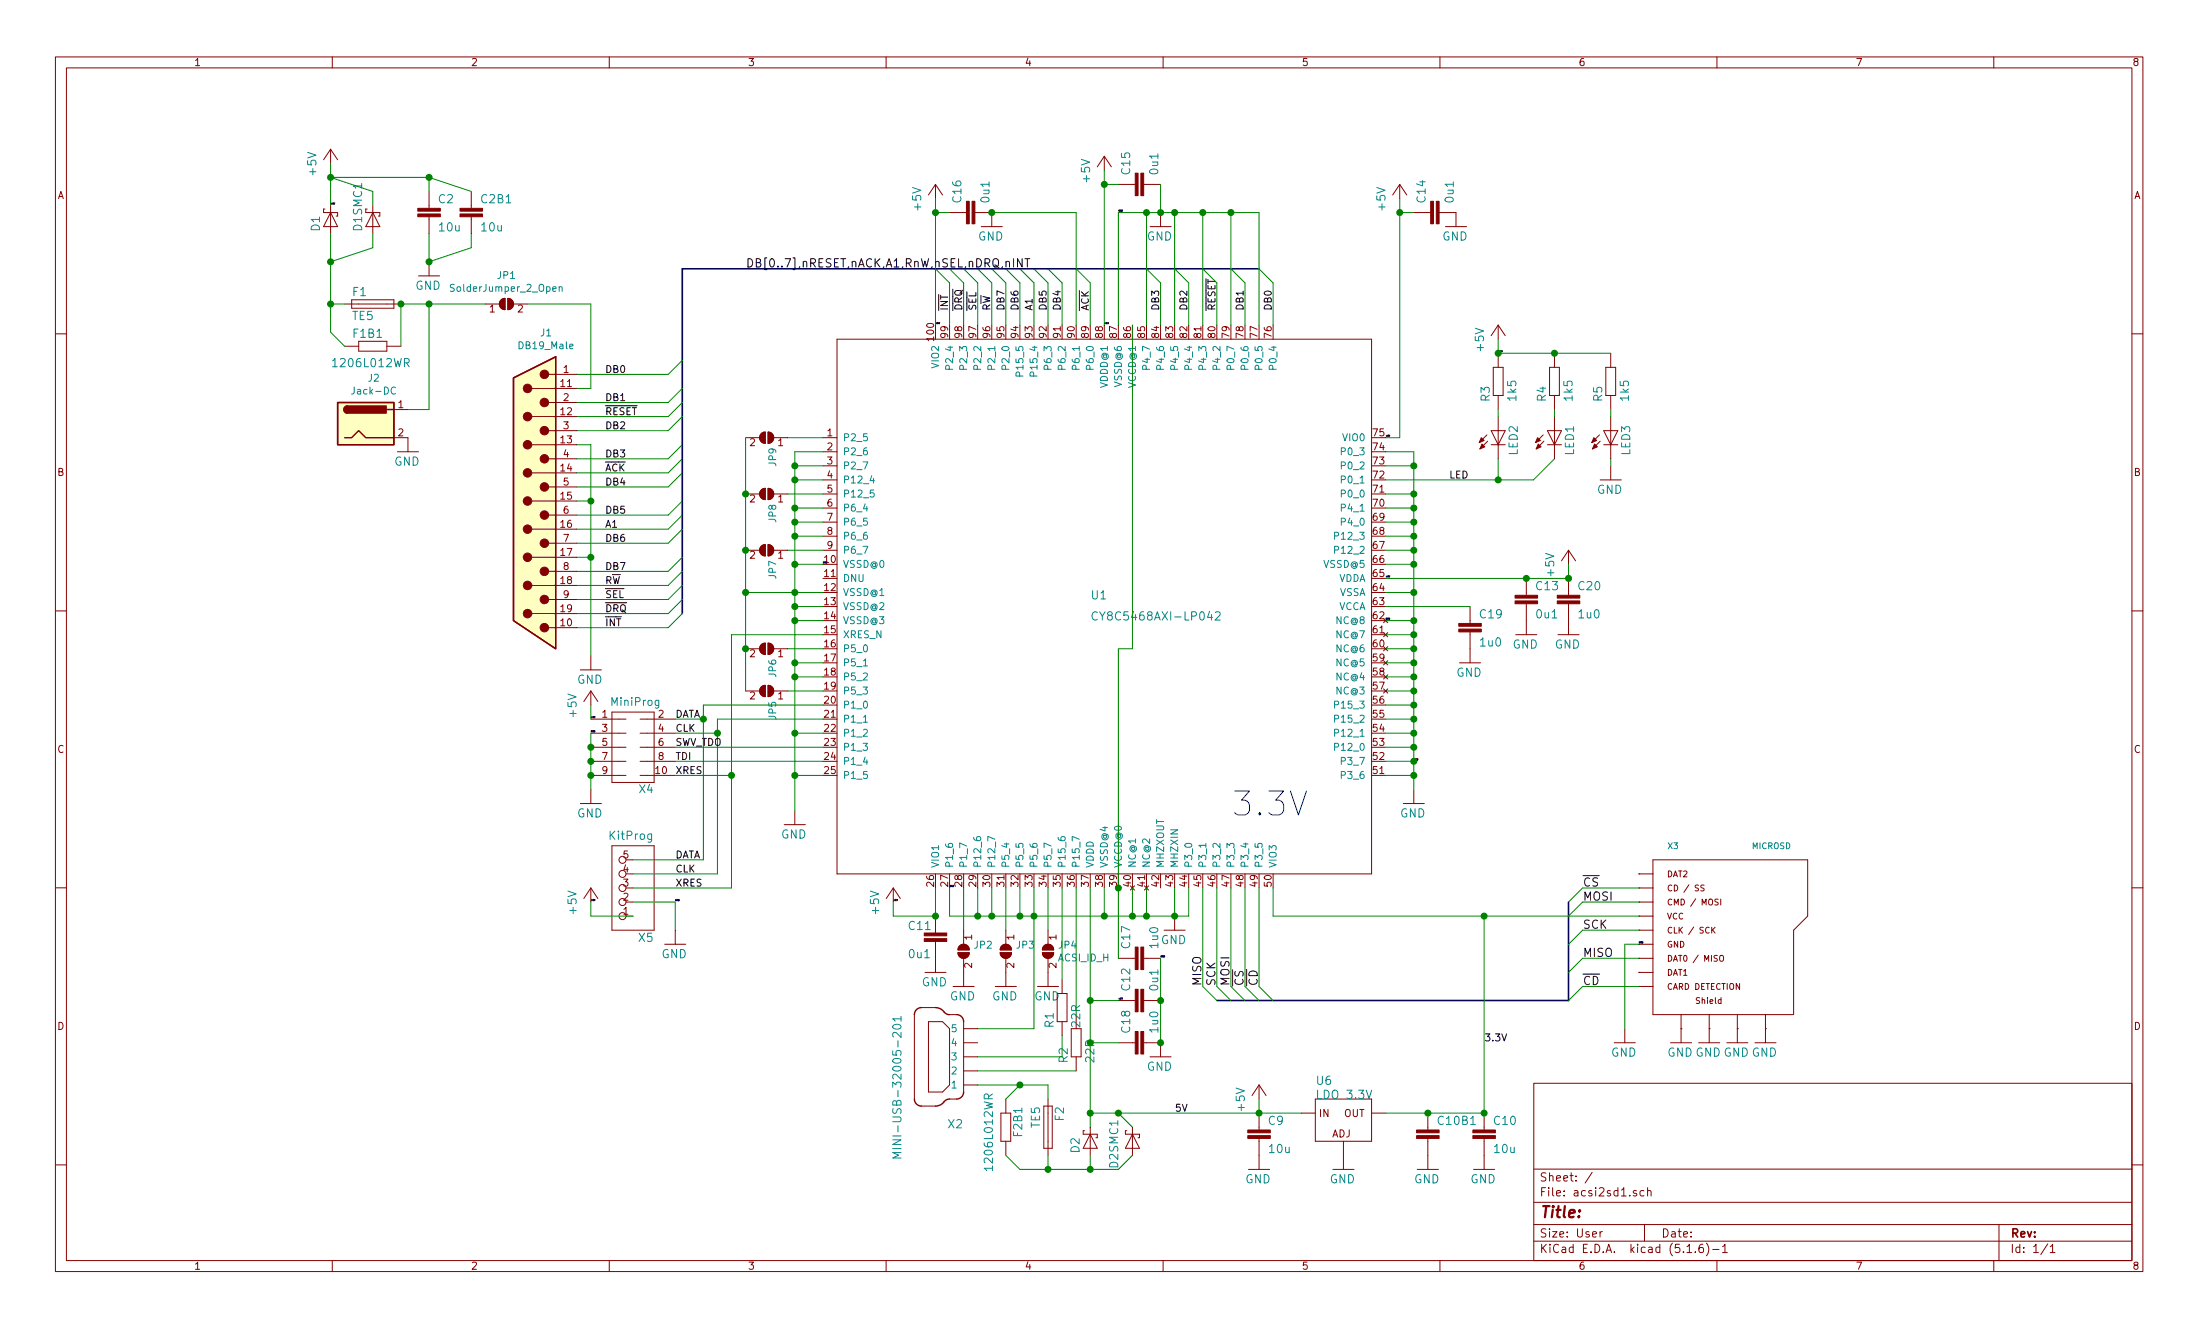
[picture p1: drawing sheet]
<svg xmlns="http://www.w3.org/2000/svg" width="397mm" height="240mm" viewBox="0 0 397 240" stroke-linecap="round" stroke-linejoin="round" font-family="sans-serif">
<g fill="none" stroke="#840000" stroke-width=".18">
<path d="M10 10.3h376.9v219.2h-376.9zM12 12.3h372.9v215.2h-372.9zM60 10.3v2M110 10.3v2M160 10.3v2M210 10.3v2M260 10.3v2M310 10.3v2M360 10.3v2M58.7 37.7h-.3v.7h2.6v.6h-.3M59.7 38.4l1.3 2.5h-2.6zM59.7 26.9v2.6"/>
<path d="M59.7 37.1v5.1M59.7 26.9l-1.3 1.9M59.7 26.9l1.3 1.9M66 38.4h2.6v.6h-.3M66 37.7h.3M67.3 38.4l1.3 2.5h-2.6zM67.3 37.1v5.1M77.5 34.6v3M77.5 39.1v3.1M85.1 34.6v3M85.1 39.1v3.1M168.9 33.3v2.5"/>
<path d="M168.9 33.3l-1.3 1.9M168.9 33.3l1.3 1.9M171.4 38.4h3.1M176 38.4h3.1v2.5M199.4 28.2l-1.3 1.9M199.4 28.2l1.3 1.9M199.4 28.2v2.5M201.9 33.3h3.1M206.5 33.3h3M209.5 38.4v2.5M252.7 33.3l-1.2 1.9M252.7 33.3l1.3 1.9"/>
<path d="M252.7 33.3v2.5M255.3 38.4h3M259.8 38.4h3.1v2.5M62.2 54.9h10.2M63.5 54.1h7.6v1.5h-7.6zM75.6 49.8h3.8M77.5 47.3v2.5M87.6 54.9h2.6M90.5 54.1l.7-.2v2a1.02 1.02 0 0 1-1-.7 1.02 1.02 0 0 1 .3-1.1zM91.7 53.9a1.02 1.02 0 0 1 1 1 1.02 1.02 0 0 1-1 1zM92.7 54.9h2.5M177.2 40.9h3.8"/>
<path d="M207.6 40.9h3.9M261 40.9h3.8M270.5 58.7v2.5M270.5 58.7l-1.3 1.9M270.5 58.7l1.3 1.9M10 60.3h2M62.2 62.5h2.6M64.8 61.6h5v1.8h-5zM69.8 62.5h2.6M71.1 79h2.6v2.5M71.1 73.9h2.6M96 70.1h8.1"/>
<path d="M96 75.2h8.1M99.1 77.7h5M99.1 67.6h5M99.1 72.7h5M134.6 79h2.6M137.4 78.3l.4-.3h.4v2a1.03 1.03 0 0 1-.9-.6 1.03 1.03 0 0 1 .1-1.1zM138.7 78a1.02 1.02 0 0 1 1 1 1.02 1.02 0 0 1-1 1zM139.7 79h2.5M148.6 79h2.5M151.1 61.2h96.5v96.5h-96.5zM268.5 78.5l-1.4 1.4M268.6 79.6l-1.4 1.4"/>
<path d="M269.2 77.7h2.6l-1.3 2.6zM269.6 66.3h1.8v5.1h-1.8zM270.5 63.8v2.5M270.5 71.4v2.5M270.5 75.2v7.6M278.6 78.5l-1.4 1.4M278.8 79.6l-1.4 1.4M279.4 77.7h2.5l-1.2 2.6zM279.8 66.3h1.8v5.1h-1.8zM280.7 63.8v2.5M280.7 71.4v2.5M280.7 75.2v7.6"/>
<path d="M288.8 78.5l-1.4 1.4M288.9 79.6l-1.4 1.4M289.6 77.7h2.5l-1.3 2.6zM289.9 66.3h1.8v5.1h-1.8zM290.8 63.8v2.5M290.8 71.4v2.5M290.8 75.2v7.6M384.9 60.3h2M71.8 81.5h3.8M96 80.3h8.1M96 85.4h8.1M96 90.4h8.1"/>
<path d="M96 95.5h8.1M99.1 82.8h5M99.1 87.9h5M99.1 93h5M99.1 98.1h5M134.6 89.2h2.6M134.6 99.3h2.6M137.4 88.5l.4-.3h.4v2a1.03 1.03 0 0 1-.9-.6 1.03 1.03 0 0 1 .1-1.1zM137.4 98.7l.4-.3 .4-.1v2a1.03 1.03 0 0 1-.9-.5 1.03 1.03 0 0 1 .1-1.1zM138.7 88.2a1.02 1.02 0 0 1 1 1 1.02 1.02 0 0 1-1 1zM138.7 98.3a1.02 1.02 0 0 1 1 1 1.02 1.02 0 0 1-1 1zM139.7 89.2h2.5"/>
<path d="M139.7 99.3h2.5M148.6 89.2h2.5M148.6 99.3h2.5M148.6 81.5h2.5M148.6 86.6h2.5M148.6 84.1h2.5M148.6 91.7h2.5M148.6 94.2h2.5M148.6 96.8h2.5M269.2 80.3h2.6M279.4 80.3h2.5M283.2 99.3v2.6"/>
<path d="M283.2 99.3l-1.3 1.9M283.2 99.3l1.3 1.9M288.9 86.6h3.8M289.6 80.3h2.5M290.8 84.1v2.5M10 110.3h2M96 100.6h8.1M96 105.7h8.1M96 110.8h8.1M99.1 103.1h5M99.1 108.2h5M99.1 113.3h5"/>
<path d="M106.7 118.4v2.5M134.6 117.1h2.6M137.4 116.4l.4-.3h.4v2a1.03 1.03 0 0 1-.9-.6 1.03 1.03 0 0 1 .1-1.1zM138.7 116.1a1.02 1.02 0 0 1 1 1 1.02 1.02 0 0 1-1 1zM139.7 117.1h2.5M249.8 119.3l.8 .7M249.8 116.7l.8 .8M249.8 114.2l.8 .7M249.8 111.6l.8 .8M250.6 116.7l-.8 .8M250.6 114.2l-.8 .7M250.6 119.3l-.8 .7"/>
<path d="M250.6 111.6l-.8 .8M263.5 119.6h3.8M265.4 109.5v3M265.4 114.1v5.5M273.7 114.6h3.8M275.6 104.4v3.1M275.6 109v5.6M281.3 114.6h3.8M283.2 104.4v3.1M283.2 109v5.6M384.9 110.3h2M104.8 120.9h3.8"/>
<path d="M106.7 129.8h6.3M106.7 132.3h6.3M106.7 134.9h6.3M106.7 137.4h6.3M106.7 140h6.3M106.7 124.7v2.6M106.7 124.7l-1.3 1.9M106.7 124.7l1.2 1.9M110.5 128.5h7.6v12.7h-7.6zM115.6 129.8h6.3M115.6 132.3h6.3M115.6 134.9h6.3"/>
<path d="M115.6 137.4h6.3M115.6 140h6.3M134.6 124.7h2.6M137.4 124.1l.4-.3 .4-.1v2a1.03 1.03 0 0 1-.9-.5 1.03 1.03 0 0 1 .1-1.1zM138.7 123.7a1.02 1.02 0 0 1 1 1 1.02 1.02 0 0 1-1 1zM139.7 124.7h2.5M249.8 124.3l.8 .8M249.8 121.8l.8 .8M250.6 124.3l-.8 .8M250.6 121.8l-.8 .8M104.8 145h3.8M106.7 142.5v2.5"/>
<path d="M110.5 152.7h7.6v15.2h-7.6zM113 157.7h1.3M113 155.2h1.3M141.6 148.9h3.8M143.5 146.3v2.6M204.1 159.9l.8 .8M204.9 159.9l-.8 .8M206.6 159.9l.8 .8M207.4 159.9l-.8 .8M253.4 145h3.8M255.3 142.5v2.5M295.9 157.7h.1"/>
<path d="M295.9 157.7h2.5M298.4 155.2h28v10.2l-2.6 2.5v15.2h-25.4zM301.9 159.9a.47 .47 0 0 0-.7 .4 .47 .47 0 0 0 .7 .4M307.7 159.8l-.6 .1v.3l.5 .2 .1 .2-.2 .2h-.4M10 160.3h2M106.7 160.3l-1.3 1.9M106.7 160.3l1.2 1.9M106.7 160.3v2.5M113 165.4h1.3M113 162.8h1.3M113 160.3h1.3M120 170.4h3.8"/>
<path d="M121.9 167.9v2.5M161.3 160.3l-1.3 1.9M161.3 160.3l1.3 1.9M161.3 160.3v2.5M167 175.5h3.8M168.9 165.4v3M168.9 169.9v5.6M172.1 178.1h3.8M173 172h2a1.02 1.02 0 0 1-1 1 1.02 1.02 0 0 1-1-1zM173.2 170.8a1.02 1.02 0 0 1 1.1-.3 1.02 1.02 0 0 1 .7 1h-2zM174 167.9v2.5M174 173v5.1"/>
<path d="M179.7 178.1h3.8M180.6 172h2a1.02 1.02 0 0 1-1 1 1.02 1.02 0 0 1-1-1zM180.8 170.8a1.02 1.02 0 0 1 1.2-.3 1.02 1.02 0 0 1 .6 1h-2zM181.6 167.9v2.5M181.6 173v5.1M187.3 178.1h3.8M188.2 172h2a1.02 1.02 0 0 1-1 1 1.02 1.02 0 0 1-1-1zM188.6 170.7a1.03 1.03 0 0 1 1.1-.2 1.03 1.03 0 0 1 .5 1h-2l.1-.4zM189.2 167.9v2.5M189.2 173v5.1M190.9 179.3h1.8v5.1h-1.8zM191.8 176.8v2.5"/>
<path d="M201.9 173h3.1M206.5 173h3M210.2 167.9h3.8M212.1 165.4v2.5M295.9 178.1h.1M295.9 167.9h.1M295.9 162.8h.1M295.9 173h.1M295.9 175.5h.1M295.9 160.3h.1M295.9 170.4h.1M295.9 165.4h.1"/>
<path d="M295.9 167.9h2.5M295.9 165.4h2.5M295.9 162.8h2.5M295.9 160.3h2.5M295.9 175.5h2.5M295.9 178.1h2.5M295.9 170.4h2.5M295.9 173h2.5M301.2 172.5a.54 .54 0 0 1 .7 .5 .54 .54 0 0 1-.7 .5zM301.9 167.5a.47 .47 0 0 0-.7 .4 .47 .47 0 0 0 .7 .4M301.9 162.4a.47 .47 0 0 0-.7 .4 .47 .47 0 0 0 .7 .5M309.2 167.8l.5 .6"/>
<path d="M309.7 167.4l-.6 .6M310.5 172.6l.2-.1a.36 .36 0 0 1 .5 .3v.4a.36 .36 0 0 1-.4 .3 .36 .36 0 0 1-.3-.3zM310.7 162.3v1.1M384.9 160.3h2M165.1 183.1v15.3M166.4 199.7h2.5M166.4 181.9h2.5M167.6 184.4h2.6l1.2 1.3v10.1l-1.2 1.3h-2.6zM171.4 183.1h1.3M171.4 198.4h1.3M174 188.2h2.5M174 190.8h2.5"/>
<path d="M174 184.4v12.7M174 195.8h2.5M174 193.3h2.5M174 185.7h2.5M181.6 198.4v2.5M188.5 199.7h1.5v7.6h-1.5zM189.2 198.4v10.1M191.8 184.4v2.6M193.4 185.7v5.1h1.8v-5.1M194.3 190.8v2.5M201.9 188.2h3.1M201.9 180.6h3.1"/>
<path d="M206.5 188.2h3v2.6M206.5 180.6h3M207.6 190.8h3.9M227.3 195.8v2.6M227.3 195.8l-1.2 2M227.3 195.8l1.3 2M237.5 198.4h10.1v7.6h-10.1zM276.9 195.5h108v32h-108zM291.5 188.2h3.8M293.4 185.7v2.5M301.6 188.2h3.8M303.5 185.7h.1"/>
<path d="M303.5 183.1v5.1M306.7 188.2h3.8M308.6 185.7h.1M308.6 183.1v5.1M311.8 188.2h3.8M313.7 185.7h.1M313.7 183.1v5.1M316.9 188.2h3.8M318.8 185.7h.1M318.8 183.1v5.1M10 210.3h2M180.7 200.9h1.8v5.1h-1.8z"/>
<path d="M181.6 206v2.5M195.8 204.1h-.2v.6h2.5v.7h-.2M196.8 204.7l1.3 2.6h-2.5zM196.8 203.5v5M203.5 204.1h-.3v.6h2.5v.7h-.2M204.5 204.7l1.2 2.6h-2.5zM204.5 203.5v5M225.4 211.1h3.8M227.3 200.9v3.1M227.3 205.5v5.6M234.9 200.9h2.6M240.7 211.1h3.8"/>
<path d="M242.6 206v5.1M247.6 200.9h2.6M255.9 211.1h3.8M257.8 200.9v3.1M257.8 205.5v5.6M266.1 211.1h3.8M268 200.9v3.1M268 205.5v5.6M276.9 217h108M276.9 211h108M287.5 211.6l-1.3 2M295.5 215a.37 .37 0 0 0-.6 .1l.1 .2 .5 .2 .1 .1-.3 .3-.4-.1"/>
<path d="M296.8 215l-.4-.1-.3 .3 .1 .6 .2 .1 .4-.1M297.5 215a.37 .37 0 0 1 .6 .1v.8M297.5 214.4v1.5M384.9 210.3h2M60 227.5v2M110 227.5v2M160 227.5v2M210 227.5v2M260 227.5v2M276.9 224h108M276.9 221h108M288.9 222.3v1"/>
<path d="M289.3 222.3l-.4 .3M296.9 221v3M304.6 226.1h.9M306.1 226v.1M307.5 224.6a.59 .59 0 0 0-.7 .6v.6l.1 .2 .4 .1 .2-.1 .1-.5-.1-.3h-.5l-.2 .3M308.1 224.4a1.71 1.71 0 0 1 0 2.3M309.2 225.5h1.2M310 227.5v2M311 225l.5-.4v1.5M311 226.1h.9M360 227.5v2M360.9 221v6.5"/>
<path d="M369.7 224.5l-1.2 2M370.2 225l.4-.4v1.5M370.2 226.1h.8"/>
<circle cx="112.4" cy="155.2" r=".63"/>
<circle cx="112.4" cy="157.7" r=".63"/>
<circle cx="112.4" cy="160.3" r=".63"/>
<circle cx="112.4" cy="162.8" r=".63"/>
<circle cx="112.4" cy="165.4" r=".63"/>
</g>
<g fill="#840000" stroke="#840000" stroke-width=".18">
<path d="M225.3 205h4.1v.5h-4.1z"/>
<path d="M225.3 204h4.1v.5h-4.1z"/>
<path d="M138.7 116.1a1.02 1.02 0 0 1 1 1 1.02 1.02 0 0 1-1 1z"/>
<path d="M137.4 116.4l.4-.3h.4v2a1.03 1.03 0 0 1-.9-.6 1.03 1.03 0 0 1 .1-1.1z"/>
<path d="M138.7 78a1.02 1.02 0 0 1 1 1 1.02 1.02 0 0 1-1 1z"/>
<path d="M137.4 78.3l.4-.3h.4v2a1.03 1.03 0 0 1-.9-.6 1.03 1.03 0 0 1 .1-1.1z"/>
<path d="M138.7 88.2a1.02 1.02 0 0 1 1 1 1.02 1.02 0 0 1-1 1z"/>
<path d="M137.4 88.5l.4-.3h.4v2a1.03 1.03 0 0 1-.9-.6 1.03 1.03 0 0 1 .1-1.1z"/>
<path d="M138.7 98.3a1.02 1.02 0 0 1 1 1 1.02 1.02 0 0 1-1 1z"/>
<path d="M137.4 98.7l.4-.3 .4-.1v2a1.03 1.03 0 0 1-.9-.5 1.03 1.03 0 0 1 .1-1.1z"/>
<path d="M265.9 205h4.1v.5h-4.1z"/>
<path d="M265.9 204h4.1v.5h-4.1z"/>
<path d="M75.4 38.6h4.1v.5h-4.1z"/>
<path d="M75.4 37.6h4.1v.5h-4.1z"/>
<path d="M206 31.3h.5v4h-.5z"/>
<path d="M205 31.3h.5v4h-.5z"/>
<path d="M259.3 36.3h.5v4.1h-.5z"/>
<path d="M258.3 36.3h.5v4.1h-.5z"/>
<path d="M166.9 169.4h4v.5h-4z"/>
<path d="M166.9 168.4h4v.5h-4z"/>
<path d="M138.7 123.7a1.02 1.02 0 0 1 1 1 1.02 1.02 0 0 1-1 1z"/>
<path d="M137.4 124.1l.4-.3 .4-.1v2a1.03 1.03 0 0 1-.9-.5 1.03 1.03 0 0 1 .1-1.1z"/>
<path d="M206 186.2h.5v4.1h-.5z"/>
<path d="M205 186.2h.5v4.1h-.5z"/>
<path d="M206 178.6h.5v4h-.5z"/>
<path d="M205 178.6h.5v4h-.5z"/>
<path d="M277.6 79l.5 .5-.9 .4z"/>
<path d="M277.7 80.2l.6 .5-.9 .3z"/>
<path d="M180.8 170.8a1.02 1.02 0 0 1 1.2-.3 1.02 1.02 0 0 1 .6 1h-2z"/>
<path d="M180.6 172h2a1.02 1.02 0 0 1-1 1 1.02 1.02 0 0 1-1-1z"/>
<path d="M188.6 170.7a1.03 1.03 0 0 1 1.1-.2 1.03 1.03 0 0 1 .5 1h-2l.1-.4z"/>
<path d="M188.2 172h2a1.02 1.02 0 0 1-1 1 1.02 1.02 0 0 1-1-1z"/>
<path d="M173.2 170.8a1.02 1.02 0 0 1 1.1-.3 1.02 1.02 0 0 1 .7 1h-2z"/>
<path d="M173 172h2a1.02 1.02 0 0 1-1 1 1.02 1.02 0 0 1-1-1z"/>
<path d="M287.8 79l.5 .5-.9 .4z"/>
<path d="M287.9 80.2l.5 .5-.9 .3z"/>
<path d="M90.5 54.1l.7-.2v2a1.02 1.02 0 0 1-1-.7 1.02 1.02 0 0 1 .3-1.1z"/>
<path d="M91.7 53.9a1.02 1.02 0 0 1 1 1 1.02 1.02 0 0 1-1 1z"/>
<path d="M175.5 36.3h.5v4.1h-.5z"/>
<path d="M174.5 36.3h.5v4.1h-.5z"/>
<path d="M267.5 79l.5 .5-.9 .4z"/>
<path d="M267.6 80.2l.5 .5-.9 .3z"/>
<path d="M255.8 205h4v.5h-4z"/>
<path d="M255.8 204h4v.5h-4z"/>
<path d="M83.1 38.6h4v.5h-4z"/>
<path d="M83.1 37.6h4v.5h-4z"/>
<path d="M281.2 108.5h4v.5h-4z"/>
<path d="M281.2 107.5h4v.5h-4z"/>
<path d="M273.6 108.5h4v.5h-4z"/>
<path d="M273.6 107.5h4v.5h-4z"/>
<path d="M263.4 113.6h4.1v.5h-4.1z"/>
<path d="M263.4 112.5h4.1v.5h-4.1z"/>
<path d="M206 171h.5v4h-.5z"/>
<path d="M205 171h.5v4h-.5z"/>
<circle cx="98.3" cy="67.6" r=".76"/>
<circle cx="98.3" cy="72.7" r=".76"/>
<circle cx="98.3" cy="77.7" r=".76"/>
<circle cx="98.3" cy="82.8" r=".76"/>
<circle cx="98.3" cy="87.9" r=".76"/>
<circle cx="98.3" cy="93" r=".76"/>
<circle cx="98.3" cy="98.1" r=".76"/>
<circle cx="98.3" cy="103.1" r=".76"/>
<circle cx="98.3" cy="108.2" r=".76"/>
<circle cx="98.3" cy="113.3" r=".76"/>
<circle cx="95.2" cy="70.1" r=".76"/>
<circle cx="95.2" cy="75.2" r=".76"/>
<circle cx="95.2" cy="80.3" r=".76"/>
<circle cx="95.2" cy="85.4" r=".76"/>
<circle cx="95.2" cy="90.4" r=".76"/>
<circle cx="95.2" cy="95.5" r=".76"/>
<circle cx="95.2" cy="100.6" r=".76"/>
<circle cx="95.2" cy="105.7" r=".76"/>
<circle cx="95.2" cy="110.8" r=".76"/>
</g>
<g fill="none" stroke="#008484" stroke-width=".18">
<path d="M101 51.9l.1-.1h.3l.1 .8M101 51.8v.8M71.4 70a.6 .6 0 0 0-.8 .4 .6 .6 0 0 0 .6 .7l.2-.1M184.1 67.9l-.1-.7h-.4l-.2 .7h1.3M186.6 67.9l-.1-.7h-.4l-.1 .7h1.2M157.4 85.9l-.3 .9h.8M157.8 88.5h-.6l-.1 .6 .2-.2 .5 .2v.5l-.2 .1-.5-.1M241 99.3l.7-.1v-.5l-.2-.1h-.5v1.3M241 96.7l.7-.1v-.4l-.2-.1h-.5v1.2M198.1 110.6a.7 .7 0 0 0-.9 .2 .7 .7 0 0 0 .1 .9 .55 .55 0 0 0 .8 .1M219.5 110.6l.2-.2h.3l.2 .2 .1 .3-.9 1h.9M118.9 126.4v1.3l-.2 .1h-.4"/>
<path d="M118.9 126.5l-.4-.1-.2 .3v.5l.2 .1h.4M155.9 120.2h.7M155.9 130.4h.7M241 134.8l.7-.1v-.4l-.2-.1h-.5v1.2M241 132.3l.7-.1v-.4l-.2-.2h-.5v1.3M241 129.8l.7-.1v-.5l-.2-.1h-.5v1.3M241 127.2l.7-.1v-.4l-.2-.1h-.5v1.2M117.7 150.5v1.3l-.3 .2h-.4M117.7 150.6l-.5-.1-.3 .3 .1 .6 .2 .1 .5-.1M175.8 151.1v.3a.79 .79 0 0 0 1.3 .1l-.1-.4h-.6l-.1 .4 .3 .3M179.6 151.5l-1.2-.5v.8M191.1 151.1v.3a.79 .79 0 0 0 1.2 .1l-.1-.4h-.5l-.2 .4 .3 .3"/>
<path d="M194.9 151.5l-1.3-.5v.8M217.7 152.2v.7M161.3 185.1a.97 .97 0 0 1 1.4 .2 .79 .79 0 0 1-1.4 .3l-.1-.2zM162.7 183.9h-1.5l.4 .4M162.7 183.5v.8M161.2 207.3h1.5M162.7 208h-1.5l1.1 .5-1.1 .5h1.5"/>
</g>
<g fill="#ffffc2" stroke="#ffffc2" stroke-width=".18">
<path d="M61 72.7h10.1v7.6h-10.1z"/>
<path d="M92.7 68.2l7.6-3.8v52.7l-7.6-5.1z"/>
</g>
<path d="M61 72.7h10.1v7.6h-10.1zM62.2 79h1.3l1.3-1.3 1.2 1.3h5.1M62.7 73.3a.63 .63 0 0 0-.6 .6 .63 .63 0 0 0 .6 .7M69.8 73.9h1.3M92.7 68.2l7.6-3.8v52.7l-7.6-5.1zM165.1 198.4a1.3 1.3 0 0 0 1.3 1.3M166.4 181.9a1.3 1.3 0 0 0-1.3 1.2M168.9 181.9a2.76 2.76 0 0 1 1.9 1.1l.6 .1M171.4 198.4l-.5 .1a3.3 3.3 0 0 1-2 1.2M172.7 183.1a1.3 1.3 0 0 1 1.3 1.3M174 197.1a1.3 1.3 0 0 1-1.3 1.3" fill="none" stroke="#840000" stroke-width=".25"/>
<g fill="#840000" stroke="#840000" stroke-width=".25">
<path d="M62.3 73.5l.4-.2v1.3a.64 .64 0 0 1-.6-.4 .64 .64 0 0 1 .2-.7z"/>
<path d="M62.7 73.3h7v1.3h-7z"/>
</g>
<path d="M227.3 48.5h-104.1v62.3M283.2 162.8v17.8h-63.5" fill="none" stroke="#000084" stroke-width=".3"/>
<g fill="none" stroke="#008400" stroke-width=".18">
<path d="M59.7 29.5v7.6M77.5 32v2.6M77.5 32h-17.8l7.6 2.6v2.5M77.5 32l7.6 2.6M168.9 38.4h2.5M168.9 35.8v22.9M179.1 38.4h15.2v20.3M199.4 30.7v28M199.4 33.3h2.5M207 38.4v20.3M209.5 33.3v5.1M212.1 38.4v20.3"/>
<path d="M217.2 38.4v20.3M222.2 38.4v20.3M252.7 38.4h2.6M252.7 35.8v43.2h-2.5M59.7 54.9h2.5M59.7 42.2v17.8l2.5 2.5M67.3 42.2v2.5l-7.6 2.6M77.5 42.2v5.1l7.6-2.6v-2.5M77.5 54.9v19h-3.8M87.6 54.9h-15.2v7.6M95.2 54.9h11.5v15.2h-2.6M168.9 48.5l2.5 2.6v7.6"/>
<path d="M171.4 48.5l2.6 2.6v7.6M174 48.5l2.5 2.6v7.6M176.5 48.5l2.6 2.6v7.6M179.1 48.5l2.5 2.6v7.6M181.6 48.5l2.5 2.6v7.6M184.1 48.5l2.6 2.6v7.6M186.7 48.5l2.5 2.6v7.6M189.2 48.5l2.6 2.6v7.6M194.3 48.5l2.5 2.6v7.6M201.9 58.7v-20.3h25.4v20.3M204.5 58.7v58.4h-2.6v55.9M207 48.5l2.5 2.6v7.6"/>
<path d="M212.1 48.5l2.5 2.6v7.6M217.2 48.5l2.5 2.6v7.6M222.2 48.5l2.6 2.6v7.6M227.3 48.5l2.6 2.6v7.6M123.2 75.2l-2.6 2.5h-16.5M123.2 72.7l-2.6 2.5h-16.5M123.2 70.1l-2.6 2.6h-16.5M123.2 65l-2.6 2.6h-16.5M134.6 79v45.7M142.2 79h6.4M270.5 61.2v2.6h20.3M270.5 73.9v1.3"/>
<path d="M280.7 73.9v1.3M290.8 73.9v1.3M104.1 90.4h2.6M104.1 80.3h2.6v38.1M123.2 90.4l-2.6 2.6h-16.5M123.2 85.4l-2.6 2.5h-16.5M123.2 82.8l-2.6 2.6h-16.5M123.2 80.3l-2.6 2.5h-16.5M123.2 93l-2.6 2.5h-16.5M123.2 95.5l-2.6 2.6h-16.5M142.2 99.3h6.4M142.2 89.2h6.4"/>
<path d="M143.5 96.8h5.1M143.5 94.2h5.1M143.5 91.7h5.1M143.5 84.1h5.1M143.5 86.6h5.1M148.6 81.5h-5.1v64.8M250.2 81.5h5.1v61M250.2 99.3h5.1M250.2 96.8h5.1M250.2 94.2h5.1M250.2 91.7h5.1M250.2 89.2h5.1"/>
<path d="M250.2 84.1h5.1M270.5 82.8v3.8M280.7 82.8l-3.8 3.8h-26.7M290.8 82.8v1.3M104.1 100.6h2.6M123.2 110.8l-2.6 2.5h-16.5M123.2 108.2l-2.6 2.6h-16.5M123.2 105.7l-2.6 2.5h-16.5M123.2 103.1l-2.6 2.6h-16.5M123.2 100.6l-2.6 2.5h-16.5M134.6 106.9h14M142.2 117.1h6.4"/>
<path d="M143.5 119.6h5.1M143.5 109.5h5.1M143.5 112h5.1M143.5 101.9h5.1M148.6 114.6h-16.5v45.7h-17.8M250.2 117.1h5.1M250.2 119.6h5.1M250.2 114.6h5.1M250.2 106.9h5.1M250.2 109.5h15.2M250.2 112h5.1M250.2 101.9h5.1"/>
<path d="M283.2 101.9v2.5h-33M106.7 127.3v2.5M106.7 132.3v10.2M121.9 140h10.2M121.9 132.3h7.6M121.9 134.9h26.7M121.9 129.8h5.1M121.9 137.4h26.7M142.2 124.7h6.4M143.5 140h5.1M143.5 132.3h5.1M143.5 122.2h5.1"/>
<path d="M148.6 129.8h-19.1v27.9h-15.2M148.6 127.3h-21.6v27.9h-12.7M250.2 140h5.1M250.2 132.3h5.1M250.2 124.7h5.1M250.2 122.2h5.1M250.2 134.9h5.1M250.2 129.8h5.1M250.2 127.3h5.1M250.2 137.4h5.1M106.7 162.8v2.6h7.6M114.3 162.8h7.6v5.1"/>
<path d="M168.9 160.3v5.1h-7.6v-2.6M171.4 160.3v5.1h43.2v-5.1M174 160.3v7.6M176.5 160.3v5.1M179.1 160.3v5.1M181.6 160.3v7.6M184.1 160.3v5.1M186.7 160.3v25.4h-10.2M189.2 160.3v7.6M191.8 160.3v16.5M194.3 160.3v22.8M196.8 160.3v43.2"/>
<path d="M199.4 160.3v5.1M204.5 160.3v5.1M207 160.3v5.1M209.5 173v15.2M212.1 160.3v5.1M217.2 160.3v17.8l2.5 2.5M219.7 160.3v17.8l2.5 2.5M222.2 160.3v17.8l2.6 2.5M224.8 160.3v17.8l2.5 2.5M227.3 160.3v17.8l2.6 2.5M229.9 160.3v5.1h66M268 165.4v35.5h-17.8"/>
<path d="M295.9 160.3h-10.2l-2.5 2.5M295.9 178.1h-10.2l-2.5 2.5M295.9 162.8h-10.2l-2.5 2.6M295.9 167.9h-10.2l-2.5 2.5M295.9 173h-10.2l-2.5 2.5M295.9 170.4h-2.5v15.3M176.5 195.8h12.7v2.6M176.5 193.3h17.8M184.1 195.8l-2.5 2.6M191.8 187v3.8h-15.3M196.8 188.2h5.1M196.8 180.6h5.1"/>
<path d="M227.3 198.4v2.5M181.6 208.5l2.5 2.6h17.8l2.6-2.6M189.2 208.5v2.6M196.8 200.9h38.1M196.8 208.5v2.6M201.9 200.9l2.6 2.6"/>
</g>
<g fill="none" stroke="#000" stroke-width=".18">
<path d="M60.3 36.6l.1 .3 .1-.3M169.5 58.2l.1 .3 .1-.3M184.6 46.7v1.5l-.9-1.5v1.5M185.1 46.7h.8M185.5 46.7v1.5M200 58.2l.1 .3 .1-.3M250.8 78.5l.1 .3 .1-.3M271.1 63.3l.1 .2 .1-.2M250.8 103.9l.1 .3 .1-.3M107.3 129.3l.1 .3v-.3M107.3 162.3l.1 .3v-.3M161.9 162.3l.1 .3 .1-.3"/>
<path d="M202.5 180.1l.1 .3 .1-.3"/>
</g>
<g fill="#008400" stroke="#008400" stroke-width=".25">
<circle cx="217.2" cy="38.4" r=".51"/>
<circle cx="255.3" cy="96.8" r=".51"/>
<circle cx="129.5" cy="132.3" r=".51"/>
<circle cx="168.9" cy="165.4" r=".51"/>
<circle cx="255.3" cy="94.2" r=".51"/>
<circle cx="127" cy="129.8" r=".51"/>
<circle cx="143.5" cy="106.9" r=".51"/>
<circle cx="59.7" cy="32" r=".51"/>
<circle cx="255.3" cy="91.7" r=".51"/>
<circle cx="143.5" cy="109.5" r=".51"/>
<circle cx="212.1" cy="38.4" r=".51"/>
<circle cx="255.3" cy="89.2" r=".51"/>
<circle cx="143.5" cy="112" r=".51"/>
<circle cx="186.7" cy="165.4" r=".51"/>
<circle cx="199.4" cy="165.4" r=".51"/>
<circle cx="255.3" cy="127.3" r=".51"/>
<circle cx="212.1" cy="165.4" r=".51"/>
<circle cx="255.3" cy="137.4" r=".51"/>
<circle cx="255.3" cy="124.7" r=".51"/>
<circle cx="179.1" cy="38.4" r=".51"/>
<circle cx="255.3" cy="129.8" r=".51"/>
<circle cx="204.5" cy="165.4" r=".51"/>
<circle cx="255.3" cy="99.3" r=".51"/>
<circle cx="222.3" cy="38.4" r=".51"/>
<circle cx="77.5" cy="32" r=".51"/>
<circle cx="207" cy="38.4" r=".51"/>
<circle cx="255.3" cy="132.3" r=".51"/>
<circle cx="184.2" cy="165.4" r=".51"/>
<circle cx="179.1" cy="165.4" r=".51"/>
<circle cx="255.3" cy="134.9" r=".51"/>
<circle cx="176.5" cy="165.4" r=".51"/>
<circle cx="207" cy="165.4" r=".51"/>
<circle cx="72.4" cy="54.9" r=".51"/>
<circle cx="106.7" cy="134.9" r=".51"/>
<circle cx="106.7" cy="137.4" r=".51"/>
<circle cx="106.7" cy="140" r=".51"/>
<circle cx="196.9" cy="211.1" r=".51"/>
<circle cx="106.7" cy="90.4" r=".51"/>
<circle cx="189.2" cy="211.1" r=".51"/>
<circle cx="106.7" cy="100.6" r=".51"/>
<circle cx="255.3" cy="140" r=".51"/>
<circle cx="196.9" cy="180.6" r=".51"/>
<circle cx="196.9" cy="200.9" r=".51"/>
<circle cx="201.9" cy="200.9" r=".51"/>
<circle cx="227.3" cy="200.9" r=".51"/>
<circle cx="270.5" cy="63.8" r=".51"/>
<circle cx="143.5" cy="101.9" r=".51"/>
<circle cx="184.2" cy="195.8" r=".51"/>
<circle cx="199.4" cy="33.3" r=".51"/>
<circle cx="168.9" cy="38.4" r=".51"/>
<circle cx="257.8" cy="200.9" r=".51"/>
<circle cx="270.5" cy="86.6" r=".51"/>
<circle cx="268" cy="165.4" r=".51"/>
<circle cx="283.2" cy="104.4" r=".51"/>
<circle cx="275.6" cy="104.4" r=".51"/>
<circle cx="268" cy="200.9" r=".51"/>
<circle cx="77.5" cy="54.9" r=".51"/>
<circle cx="280.7" cy="63.8" r=".51"/>
<circle cx="132.1" cy="140" r=".51"/>
<circle cx="201.9" cy="160.3" r=".51"/>
<circle cx="143.5" cy="94.2" r=".51"/>
<circle cx="255.3" cy="84.1" r=".51"/>
<circle cx="255.3" cy="101.9" r=".51"/>
<circle cx="209.6" cy="38.4" r=".51"/>
<circle cx="59.7" cy="54.9" r=".51"/>
<circle cx="143.5" cy="140" r=".51"/>
<circle cx="209.6" cy="180.6" r=".51"/>
<circle cx="143.5" cy="132.3" r=".51"/>
<circle cx="209.6" cy="188.2" r=".51"/>
<circle cx="134.6" cy="117.1" r=".51"/>
<circle cx="134.6" cy="106.9" r=".51"/>
<circle cx="143.5" cy="122.2" r=".51"/>
<circle cx="143.5" cy="119.6" r=".51"/>
<circle cx="252.7" cy="38.4" r=".51"/>
<circle cx="59.7" cy="47.3" r=".51"/>
<circle cx="255.3" cy="114.6" r=".51"/>
<circle cx="134.6" cy="99.3" r=".51"/>
<circle cx="255.3" cy="117.1" r=".51"/>
<circle cx="143.5" cy="86.6" r=".51"/>
<circle cx="255.3" cy="119.6" r=".51"/>
<circle cx="255.3" cy="122.2" r=".51"/>
<circle cx="255.3" cy="112" r=".51"/>
<circle cx="134.6" cy="89.2" r=".51"/>
<circle cx="143.5" cy="96.8" r=".51"/>
<circle cx="255.3" cy="106.9" r=".51"/>
<circle cx="143.5" cy="91.7" r=".51"/>
<circle cx="143.5" cy="84.1" r=".51"/>
<circle cx="77.5" cy="47.3" r=".51"/>
</g>
<text font-size="6" fill="#0000c2" x="222.2" y="147.3">3.3V</text>
<text font-size="2.8" fill="#840000" x="277.9" y="219.8">Title:</text>
<g font-size="2.1" fill="#008484">
<text x="57.1" y="31.5" transform="rotate(-90 57.1 31.5)">+5V</text>
<text x="196.8" y="32.8" transform="rotate(-90 196.8 32.8)">+5V</text>
<text x="204.1" y="31.4" transform="rotate(-90 204.1 31.4)">C15</text>
<text x="209.1" y="31.4" transform="rotate(-90 209.1 31.4)">0u1</text>
<text x="57.8" y="41.7" transform="rotate(-90 57.8 41.7)">D1</text>
<text x="65.4" y="41.6" transform="rotate(-90 65.4 41.6)">D1SMC1</text>
<text x="79.2" y="36.7">C2</text>
<text x="79.4" y="41.8">10u</text>
<text x="86.9" y="36.7">C2B1</text>
<text x="87" y="41.8">10u</text>
<text x="166.3" y="37.9" transform="rotate(-90 166.3 37.9)">+5V</text>
<text x="173.6" y="36.5" transform="rotate(-90 173.6 36.5)">C16</text>
<text x="178.7" y="36.5" transform="rotate(-90 178.7 36.5)">0u1</text>
<text x="250.2" y="37.9" transform="rotate(-90 250.2 37.9)">+5V</text>
<text x="257.4" y="36.5" transform="rotate(-90 257.4 36.5)">C14</text>
<text x="262.5" y="36.5" transform="rotate(-90 262.5 36.5)">0u1</text>
<text x="176.6" y="43.4">GND</text>
<text x="207.1" y="43.4">GND</text>
<text x="260.4" y="43.4">GND</text>
<text x="63.7" y="53.5">F1</text>
<text x="75" y="52.3">GND</text>
<text x="63.6" y="57.8">TE5</text>
<text x="63.9" y="61">F1B1</text>
<text x="267.9" y="63.3" transform="rotate(-90 267.9 63.3)">+5V</text>
<text x="60.6" y="66.3">1206L012WR</text>
<text x="269" y="72.4" transform="rotate(-90 269 72.4)">R3</text>
<text x="273.8" y="72.3" transform="rotate(-90 273.8 72.3)">1k5</text>
<text x="279.1" y="72.4" transform="rotate(-90 279.1 72.4)">R4</text>
<text x="283.9" y="72.3" transform="rotate(-90 283.9 72.3)">1k5</text>
<text x="289.3" y="72.4" transform="rotate(-90 289.3 72.4)">R5</text>
<text x="294.1" y="72.3" transform="rotate(-90 294.1 72.3)">1k5</text>
<text x="274" y="82.2" transform="rotate(-90 274 82.2)">LED2</text>
<text x="284.2" y="82.2" transform="rotate(-90 284.2 82.2)">LED1</text>
<text x="294.4" y="82.2" transform="rotate(-90 294.4 82.2)">LED3</text>
<text x="71.2" y="84.1">GND</text>
<text x="288.3" y="89.1">GND</text>
<text x="277.4" y="106.5">C13</text>
<text x="280.6" y="103.9" transform="rotate(-90 280.6 103.9)">+5V</text>
<text x="285.1" y="106.5">C20</text>
<text x="197.1" y="108.2">U1</text>
<text x="198.5" y="112">CY8C5468AXI-LP042</text>
<text x="267.3" y="111.6">C19</text>
<text x="277.5" y="111.6">0u1</text>
<text x="285.1" y="111.6">1u0</text>
<text x="267.3" y="116.7">1u0</text>
<text x="273.1" y="117.1">GND</text>
<text x="280.7" y="117.1">GND</text>
<text x="104.2" y="123.4">GND</text>
<text x="262.9" y="122.2">GND</text>
<text x="104.1" y="129.3" transform="rotate(-90 104.1 129.3)">+5V</text>
<text x="104.2" y="147.6">GND</text>
<text x="252.8" y="147.6">GND</text>
<text x="110.2" y="151.6">KitProg</text>
<text x="141" y="151.4">GND</text>
<text x="104.1" y="164.9" transform="rotate(-90 104.1 164.9)">+5V</text>
<text x="158.7" y="164.9" transform="rotate(-90 158.7 164.9)">+5V</text>
<text x="164.2" y="167.9">C11</text>
<text x="115.3" y="170">X5</text>
<text x="119.4" y="173">GND</text>
<text x="164.2" y="173">0u1</text>
<text x="204.1" y="171.1" transform="rotate(-90 204.1 171.1)">C17</text>
<text x="209.1" y="171.1" transform="rotate(-90 209.1 171.1)">1u0</text>
<text x="209.6" y="170.4">GND</text>
<text x="166.4" y="178">GND</text>
<text x="204.1" y="178.7" transform="rotate(-90 204.1 178.7)">C12</text>
<text x="209.1" y="178.7" transform="rotate(-90 209.1 178.7)">0u1</text>
<text x="171.5" y="180.6">GND</text>
<text x="179.1" y="180.6">GND</text>
<text x="186.7" y="180.6">GND</text>
<text x="190.2" y="185.5" transform="rotate(-90 190.2 185.5)">R1</text>
<text x="195" y="185.3" transform="rotate(-90 195 185.3)">22R</text>
<text x="192.8" y="191.8" transform="rotate(-90 192.8 191.8)">R2</text>
<text x="204.1" y="186.3" transform="rotate(-90 204.1 186.3)">C18</text>
<text x="209.1" y="186.3" transform="rotate(-90 209.1 186.3)">1u0</text>
<text x="290.9" y="190.7">GND</text>
<text x="301" y="190.7">GND GND GND GND</text>
<text x="207.1" y="193.3">GND</text>
<text x="237.7" y="195.8">U6</text>
<text x="171.2" y="203.7">X2</text>
<text x="187.8" y="203.6" transform="rotate(-90 187.8 203.6)">TE5</text>
<text x="192.1" y="202.3" transform="rotate(-90 192.1 202.3)">F2</text>
<text x="224.8" y="200.4" transform="rotate(-90 224.8 200.4)">+5V</text>
<text x="229.1" y="203.1">C9</text>
<text x="238.1" y="198.4">LDO 3.3V</text>
<text x="259.8" y="203.1">C10B1</text>
<text x="269.8" y="203.1">C10</text>
<text x="162.8" y="206.4" transform="rotate(-90 162.8 206.4)">MINI-USB-32005-201</text>
<text x="184.6" y="205.1" transform="rotate(-90 184.6 205.1)">F2B1</text>
<text x="194.9" y="208.1" transform="rotate(-90 194.9 208.1)">D2</text>
<text x="229.2" y="208.1">10u</text>
<text x="269.9" y="208.1">10u</text>
<text x="179.3" y="210.8" transform="rotate(-90 179.3 210.8)">1206L012WR</text>
<text x="201.9" y="210.7" transform="rotate(-90 201.9 210.7)">D2SMC1</text>
<text x="224.8" y="213.6">GND</text>
<text x="240.1" y="213.6">GND</text>
<text x="255.3" y="213.6">GND</text>
<text x="265.5" y="213.6">GND</text>
</g>
<g font-size="2.1">
<text x="134.6" y="48.3">DB[0..7],nRESET,nACK,A1,RnW,nSEL,nDRQ,nINT</text>
<text x="285.8" y="160">CS</text>
<text x="285.8" y="162.6">MOSI</text>
<text x="285.8" y="167.7">SCK</text>
<text x="285.8" y="172.7">MISO</text>
<text x="216.9" y="178.1" transform="rotate(-90 216.9 178.1)">MISO</text>
<text x="219.5" y="178.1" transform="rotate(-90 219.5 178.1)">SCK</text>
<text x="222" y="178.1" transform="rotate(-90 222 178.1)">MOSI</text>
<text x="224.5" y="178.1" transform="rotate(-90 224.5 178.1)">CS</text>
<text x="227.1" y="178.1" transform="rotate(-90 227.1 178.1)">CD</text>
<text x="285.8" y="177.8">CD</text>
</g>
<text font-size="2.1" fill="#008400" x="197.6" y="191.7" transform="rotate(-90 197.6 191.7)">22R</text>
<g font-size="2.1" fill="#840000">
<text x="277.9" y="216">File: acsi2sd1.sch</text>
<text x="277.9" y="213.3">Sheet: /</text>
<text x="277.9" y="226.2">KiCad E.D.A. kicad (5.1.6)-1</text>
<text x="277.9" y="223.4">Size: User</text>
<text x="299.9" y="223.4">Date:</text>
<text x="362.9" y="223.4">Rev:</text>
<text x="362.9" y="226.2">Id: 1/1</text>
</g>
<g font-size="2" fill="#008484">
<text x="110.5" y="127.4">MiniProg</text>
<text x="115.5" y="143.2">X4</text>
</g>
<g font-size="1.8" fill="#840000">
<text x="35" y="11.9">1</text>
<text x="85" y="11.9">2</text>
<text x="135" y="11.9">3</text>
<text x="185" y="11.9">4</text>
<text x="235" y="11.9">5</text>
<text x="285" y="11.9">6</text>
<text x="335" y="11.9">7</text>
<text x="385" y="11.9">8</text>
<text x="10.4" y="35.9">A</text>
<text x="385.3" y="35.9">A</text>
<text x="88.4" y="56.4">1</text>
<text x="93.5" y="56.4">2</text>
<text x="168.7" y="61.4" transform="rotate(-90 168.7 61.4)">100</text>
<text x="171.2" y="60.9" transform="rotate(-90 171.2 60.9)">99</text>
<text x="173.7" y="60.9" transform="rotate(-90 173.7 60.9)">98</text>
<text x="176.3" y="60.9" transform="rotate(-90 176.3 60.9)">97</text>
<text x="178.8" y="60.9" transform="rotate(-90 178.8 60.9)">96</text>
<text x="181.4" y="60.9" transform="rotate(-90 181.4 60.9)">95</text>
<text x="183.9" y="60.9" transform="rotate(-90 183.9 60.9)">94</text>
<text x="186.4" y="60.9" transform="rotate(-90 186.4 60.9)">93</text>
<text x="189" y="60.9" transform="rotate(-90 189 60.9)">92</text>
<text x="191.5" y="60.9" transform="rotate(-90 191.5 60.9)">91</text>
<text x="194.1" y="60.9" transform="rotate(-90 194.1 60.9)">90</text>
<text x="196.6" y="60.9" transform="rotate(-90 196.6 60.9)">89</text>
<text x="199.1" y="60.9" transform="rotate(-90 199.1 60.9)">88</text>
<text x="201.7" y="60.9" transform="rotate(-90 201.7 60.9)">87</text>
<text x="204.2" y="60.9" transform="rotate(-90 204.2 60.9)">86</text>
<text x="206.8" y="60.9" transform="rotate(-90 206.8 60.9)">85</text>
<text x="209.3" y="60.9" transform="rotate(-90 209.3 60.9)">84</text>
<text x="211.8" y="60.9" transform="rotate(-90 211.8 60.9)">83</text>
<text x="214.4" y="60.9" transform="rotate(-90 214.4 60.9)">82</text>
<text x="216.9" y="60.9" transform="rotate(-90 216.9 60.9)">81</text>
<text x="219.5" y="60.9" transform="rotate(-90 219.5 60.9)">80</text>
<text x="222" y="60.9" transform="rotate(-90 222 60.9)">79</text>
<text x="224.5" y="60.9" transform="rotate(-90 224.5 60.9)">78</text>
<text x="227.1" y="60.9" transform="rotate(-90 227.1 60.9)">77</text>
<text x="229.6" y="60.9" transform="rotate(-90 229.6 60.9)">76</text>
<text x="101.3" y="69.9">11</text>
<text x="101.8" y="67.3">1</text>
<text x="71.9" y="73.7">1</text>
<text x="101.3" y="74.9">12</text>
<text x="101.8" y="72.4">2</text>
<text x="101.8" y="77.5">3</text>
<text x="71.9" y="78.8">2</text>
<text x="101.3" y="80">13</text>
<text x="101.8" y="82.6">4</text>
<text x="135.4" y="80.5">2</text>
<text x="140.5" y="80.5">1</text>
<text x="149.4" y="78.8">1</text>
<text x="149.4" y="81.3">2</text>
<text x="149.4" y="83.8">3</text>
<text x="248" y="83.8">73</text>
<text x="248" y="81.3">74</text>
<text x="248" y="78.8">75</text>
<text x="10.4" y="85.9">B</text>
<text x="101.3" y="85.1">14</text>
<text x="101.8" y="87.6">5</text>
<text x="149.4" y="86.4">4</text>
<text x="149.4" y="88.9">5</text>
<text x="248" y="88.9">71</text>
<text x="248" y="86.4">72</text>
<text x="385.3" y="85.9">B</text>
<text x="101.3" y="90.2">15</text>
<text x="101.3" y="95.3">16</text>
<text x="101.8" y="92.7">6</text>
<text x="135.4" y="90.7">2</text>
<text x="140.5" y="90.7">1</text>
<text x="149.4" y="91.5">6</text>
<text x="149.4" y="94">7</text>
<text x="248" y="94">69</text>
<text x="248" y="91.5">70</text>
<text x="101.3" y="100.3">17</text>
<text x="101.8" y="97.8">7</text>
<text x="135.4" y="100.9">2</text>
<text x="140.5" y="100.9">1</text>
<text x="148.9" y="101.6">10</text>
<text x="149.4" y="96.5">8</text>
<text x="149.4" y="99.1">9</text>
<text x="248" y="101.6">66</text>
<text x="248" y="99.1">67</text>
<text x="248" y="96.5">68</text>
<text x="101.3" y="105.4">18</text>
<text x="101.8" y="102.9">8</text>
<text x="101.8" y="108">9</text>
<text x="148.9" y="104.2">11</text>
<text x="148.9" y="106.7">12</text>
<text x="248" y="106.7">64</text>
<text x="248" y="104.2">65</text>
<text x="101.3" y="113">10</text>
<text x="101.3" y="110.5">19</text>
<text x="148.9" y="109.2">13</text>
<text x="148.9" y="111.8">14</text>
<text x="248" y="111.8">62</text>
<text x="248" y="109.2">63</text>
<text x="135.4" y="118.6">2</text>
<text x="140.5" y="118.6">1</text>
<text x="148.9" y="114.3">15</text>
<text x="148.9" y="116.9">16</text>
<text x="148.9" y="119.4">17</text>
<text x="248" y="119.4">59</text>
<text x="248" y="116.9">60</text>
<text x="248" y="114.3">61</text>
<text x="148.9" y="121.9">18</text>
<text x="148.9" y="124.5">19</text>
<text x="248" y="124.5">57</text>
<text x="248" y="121.9">58</text>
<text x="108.7" y="129.6">1</text>
<text x="118.9" y="129.6">2</text>
<text x="135.4" y="126.3">2</text>
<text x="140.5" y="126.3">1</text>
<text x="148.9" y="127">20</text>
<text x="148.9" y="129.6">21</text>
<text x="248" y="129.6">55</text>
<text x="248" y="127">56</text>
<text x="10.4" y="135.9">C</text>
<text x="108.7" y="132.1">3</text>
<text x="108.7" y="134.6">5</text>
<text x="108.7" y="137.2">7</text>
<text x="118.9" y="132.1">4</text>
<text x="118.9" y="134.6">6</text>
<text x="118.9" y="137.2">8</text>
<text x="148.9" y="132.1">22</text>
<text x="148.9" y="134.6">23</text>
<text x="148.9" y="137.2">24</text>
<text x="248" y="137.2">52</text>
<text x="248" y="134.6">53</text>
<text x="248" y="132.1">54</text>
<text x="385.3" y="135.9">C</text>
<text x="108.7" y="139.7">9</text>
<text x="118.4" y="139.7">10</text>
<text x="148.9" y="139.7">25</text>
<text x="248" y="139.7">51</text>
<text x="112.5" y="155">5</text>
<text x="112.5" y="160">3</text>
<text x="112.5" y="157.5">4</text>
<text x="168.7" y="160" transform="rotate(-90 168.7 160)">26</text>
<text x="171.2" y="160" transform="rotate(-90 171.2 160)">27</text>
<text x="173.7" y="160" transform="rotate(-90 173.7 160)">28</text>
<text x="176.3" y="160" transform="rotate(-90 176.3 160)">29</text>
<text x="178.8" y="160" transform="rotate(-90 178.8 160)">30</text>
<text x="181.4" y="160" transform="rotate(-90 181.4 160)">31</text>
<text x="183.9" y="160" transform="rotate(-90 183.9 160)">32</text>
<text x="186.4" y="160" transform="rotate(-90 186.4 160)">33</text>
<text x="189" y="160" transform="rotate(-90 189 160)">34</text>
<text x="191.5" y="160" transform="rotate(-90 191.5 160)">35</text>
<text x="194.1" y="160" transform="rotate(-90 194.1 160)">36</text>
<text x="196.6" y="160" transform="rotate(-90 196.6 160)">37</text>
<text x="199.1" y="160" transform="rotate(-90 199.1 160)">38</text>
<text x="201.7" y="160" transform="rotate(-90 201.7 160)">39</text>
<text x="204.2" y="160" transform="rotate(-90 204.2 160)">40</text>
<text x="206.8" y="160" transform="rotate(-90 206.8 160)">41</text>
<text x="209.3" y="160" transform="rotate(-90 209.3 160)">42</text>
<text x="211.8" y="160" transform="rotate(-90 211.8 160)">43</text>
<text x="214.4" y="160" transform="rotate(-90 214.4 160)">44</text>
<text x="216.9" y="160" transform="rotate(-90 216.9 160)">45</text>
<text x="219.5" y="160" transform="rotate(-90 219.5 160)">46</text>
<text x="222" y="160" transform="rotate(-90 222 160)">47</text>
<text x="224.5" y="160" transform="rotate(-90 224.5 160)">48</text>
<text x="227.1" y="160" transform="rotate(-90 227.1 160)">49</text>
<text x="229.6" y="160" transform="rotate(-90 229.6 160)">50</text>
<text x="112.5" y="165.1">1</text>
<text x="112.5" y="162.6">2</text>
<text x="175.5" y="169.7" transform="rotate(-90 175.5 169.7)">1</text>
<text x="183.1" y="169.7" transform="rotate(-90 183.1 169.7)">1</text>
<text x="190.8" y="169.7" transform="rotate(-90 190.8 169.7)">1</text>
<text x="175.5" y="174.7" transform="rotate(-90 175.5 174.7)">2</text>
<text x="183.1" y="174.7" transform="rotate(-90 183.1 174.7)">2</text>
<text x="190.8" y="174.7" transform="rotate(-90 190.8 174.7)">2</text>
<text x="10.4" y="185.9">D</text>
<text x="385.3" y="185.9">D</text>
<text x="238.2" y="201.6">IN</text>
<text x="242.6" y="201.6">OUT</text>
<text x="240.4" y="205.3">ADJ</text>
<text x="35" y="229.2">1</text>
<text x="85" y="229.2">2</text>
<text x="135" y="229.2">3</text>
<text x="185" y="229.2">4</text>
<text x="235" y="229.2">5</text>
<text x="285" y="229.2">6</text>
<text x="335" y="229.2">7</text>
<text x="385" y="229.2">8</text>
</g>
<g font-size="1.8" fill="#008484">
<text x="81.8" y="52.7">SolderJumper_2_Open</text>
<text x="89.9" y="50.4">JP1</text>
<text x="93.9" y="63">DB19_Male</text>
<text x="97.6" y="60.7">J1</text>
<text x="64" y="71.2">Jack-DC</text>
<text x="66.5" y="68.9">J2</text>
<text x="169.5" y="66.3" transform="rotate(-90 169.5 66.3)">VIO2</text>
<text x="172.1" y="66.4" transform="rotate(-90 172.1 66.4)">P2_4</text>
<text x="174.6" y="66.4" transform="rotate(-90 174.6 66.4)">P2_3</text>
<text x="177.2" y="66.4" transform="rotate(-90 177.2 66.4)">P2_2</text>
<text x="179.7" y="66.4" transform="rotate(-90 179.7 66.4)">P2_1</text>
<text x="182.2" y="66.4" transform="rotate(-90 182.2 66.4)">P2_0</text>
<text x="184.8" y="67.3" transform="rotate(-90 184.8 67.3)">P15_5</text>
<text x="187.3" y="67.3" transform="rotate(-90 187.3 67.3)">P15_4</text>
<text x="189.9" y="66.4" transform="rotate(-90 189.9 66.4)">P6_3</text>
<text x="192.4" y="66.4" transform="rotate(-90 192.4 66.4)">P6_2</text>
<text x="194.9" y="66.4" transform="rotate(-90 194.9 66.4)">P6_1</text>
<text x="197.5" y="66.4" transform="rotate(-90 197.5 66.4)">P6_0</text>
<text x="200" y="70" transform="rotate(-90 200 70)">VDDD@1</text>
<text x="202.6" y="69.8" transform="rotate(-90 202.6 69.8)">VSSD@6</text>
<text x="205.1" y="70" transform="rotate(-90 205.1 70)">VCCD@1</text>
<text x="207.6" y="66.4" transform="rotate(-90 207.6 66.4)">P4_7</text>
<text x="210.2" y="66.4" transform="rotate(-90 210.2 66.4)">P4_6</text>
<text x="212.7" y="66.4" transform="rotate(-90 212.7 66.4)">P4_5</text>
<text x="215.3" y="66.4" transform="rotate(-90 215.3 66.4)">P4_4</text>
<text x="217.8" y="66.4" transform="rotate(-90 217.8 66.4)">P4_3</text>
<text x="220.3" y="66.4" transform="rotate(-90 220.3 66.4)">P4_2</text>
<text x="222.9" y="66.4" transform="rotate(-90 222.9 66.4)">P0_7</text>
<text x="225.4" y="66.4" transform="rotate(-90 225.4 66.4)">P0_6</text>
<text x="228" y="66.4" transform="rotate(-90 228 66.4)">P0_5</text>
<text x="230.5" y="66.4" transform="rotate(-90 230.5 66.4)">P0_4</text>
<text x="152.1" y="79.6">P2_5</text>
<text x="152.1" y="82.2">P2_6</text>
<text x="242.5" y="82.2">P0_3</text>
<text x="242.6" y="79.6">VIO0</text>
<text x="140.2" y="84.1" transform="rotate(-90 140.2 84.1)">JP9</text>
<text x="152.1" y="84.7">P2_7</text>
<text x="152.1" y="87.3">P12_4</text>
<text x="152.1" y="89.8">P12_5</text>
<text x="242.5" y="89.8">P0_0</text>
<text x="242.5" y="87.3">P0_1</text>
<text x="242.5" y="84.7">P0_2</text>
<text x="140.2" y="94.3" transform="rotate(-90 140.2 94.3)">JP8</text>
<text x="152.1" y="92.3">P6_4</text>
<text x="152.1" y="94.9">P6_5</text>
<text x="242.5" y="94.9">P4_0</text>
<text x="242.5" y="92.3">P4_1</text>
<text x="152.1" y="97.4">P6_6</text>
<text x="152.1" y="100">P6_7</text>
<text x="241.5" y="100">P12_2</text>
<text x="241.5" y="97.4">P12_3</text>
<text x="140.2" y="104.4" transform="rotate(-90 140.2 104.4)">JP7</text>
<text x="152.1" y="102.5">VSSD@0</text>
<text x="152.1" y="105">DNU</text>
<text x="152.1" y="107.6">VSSD@1</text>
<text x="239.1" y="102.5">VSSD@5</text>
<text x="241.6" y="105">VDDA</text>
<text x="241.8" y="107.6">VSSA</text>
<text x="152.1" y="110.1">VSSD@2</text>
<text x="152.1" y="112.7">VSSD@3</text>
<text x="241.4" y="112.7">NC@8</text>
<text x="241.6" y="110.1">VCCA</text>
<text x="152.1" y="115.2">XRES_N</text>
<text x="152.1" y="117.7">P5_0</text>
<text x="241.4" y="117.7">NC@6</text>
<text x="241.4" y="115.2">NC@7</text>
<text x="140.2" y="122.2" transform="rotate(-90 140.2 122.2)">JP6</text>
<text x="152.1" y="120.3">P5_1</text>
<text x="152.1" y="122.8">P5_2</text>
<text x="152.1" y="125.4">P5_3</text>
<text x="241.4" y="125.4">NC@3</text>
<text x="241.4" y="122.8">NC@4</text>
<text x="241.4" y="120.3">NC@5</text>
<text x="140.2" y="129.8" transform="rotate(-90 140.2 129.8)">JP5</text>
<text x="152.1" y="127.9">P1_0</text>
<text x="152.1" y="130.4">P1_1</text>
<text x="241.5" y="130.4">P15_2</text>
<text x="241.5" y="127.9">P15_3</text>
<text x="152.1" y="133">P1_2</text>
<text x="152.1" y="135.5">P1_3</text>
<text x="241.5" y="135.5">P12_0</text>
<text x="241.5" y="133">P12_1</text>
<text x="152.1" y="138.1">P1_4</text>
<text x="152.1" y="140.6">P1_5</text>
<text x="242.5" y="140.6">P3_6</text>
<text x="242.5" y="138.1">P3_7</text>
<text x="169.5" y="156.7" transform="rotate(-90 169.5 156.7)">VIO1</text>
<text x="172.1" y="156.7" transform="rotate(-90 172.1 156.7)">P1_6</text>
<text x="174.6" y="156.7" transform="rotate(-90 174.6 156.7)">P1_7</text>
<text x="177.2" y="156.7" transform="rotate(-90 177.2 156.7)">P12_6</text>
<text x="179.7" y="156.7" transform="rotate(-90 179.7 156.7)">P12_7</text>
<text x="182.2" y="156.7" transform="rotate(-90 182.2 156.7)">P5_4</text>
<text x="184.8" y="156.7" transform="rotate(-90 184.8 156.7)">P5_5</text>
<text x="187.3" y="156.7" transform="rotate(-90 187.3 156.7)">P5_6</text>
<text x="189.9" y="156.7" transform="rotate(-90 189.9 156.7)">P5_7</text>
<text x="192.4" y="156.7" transform="rotate(-90 192.4 156.7)">P15_6</text>
<text x="194.9" y="156.7" transform="rotate(-90 194.9 156.7)">P15_7</text>
<text x="197.5" y="156.7" transform="rotate(-90 197.5 156.7)">VDDD</text>
<text x="200" y="156.7" transform="rotate(-90 200 156.7)">VSSD@4</text>
<text x="202.6" y="156.7" transform="rotate(-90 202.6 156.7)">VCCD@0</text>
<text x="205.1" y="156.7" transform="rotate(-90 205.1 156.7)">NC@1</text>
<text x="207.6" y="156.7" transform="rotate(-90 207.6 156.7)">NC@2</text>
<text x="210.2" y="156.7" transform="rotate(-90 210.2 156.7)">MHZXOUT</text>
<text x="212.7" y="156.7" transform="rotate(-90 212.7 156.7)">MHZXIN</text>
<text x="215.3" y="156.7" transform="rotate(-90 215.3 156.7)">P3_0</text>
<text x="217.8" y="156.7" transform="rotate(-90 217.8 156.7)">P3_1</text>
<text x="220.3" y="156.7" transform="rotate(-90 220.3 156.7)">P3_2</text>
<text x="222.9" y="156.7" transform="rotate(-90 222.9 156.7)">P3_3</text>
<text x="225.4" y="156.7" transform="rotate(-90 225.4 156.7)">P3_4</text>
<text x="228" y="156.7" transform="rotate(-90 228 156.7)">P3_5</text>
<text x="230.5" y="156.7" transform="rotate(-90 230.5 156.7)">VIO3</text>
<text x="175.9" y="171.2">JP2</text>
<text x="183.6" y="171.2">JP3</text>
<text x="191.1" y="173.5">ACSI_ID_H</text>
<text x="191.2" y="171.2">JP4</text>
<text x="172" y="191.4">3</text>
<text x="172" y="188.9">4</text>
<text x="172" y="186.3">5</text>
<text x="172" y="196.5">1</text>
<text x="172" y="193.9">2</text>
</g>
<g font-size="1.8">
<text x="171.2" y="56.1" transform="rotate(-90 171.2 56.1)">INT</text>
<text x="173.7" y="56.1" transform="rotate(-90 173.7 56.1)">DRQ</text>
<text x="176.3" y="56.1" transform="rotate(-90 176.3 56.1)">SEL</text>
<text x="178.8" y="56.1" transform="rotate(-90 178.8 56.1)">RW</text>
<text x="181.4" y="56.1" transform="rotate(-90 181.4 56.1)">DB7</text>
<text x="183.9" y="56.1" transform="rotate(-90 183.9 56.1)">DB6</text>
<text x="186.4" y="56.1" transform="rotate(-90 186.4 56.1)">A1</text>
<text x="189" y="56.1" transform="rotate(-90 189 56.1)">DB5</text>
<text x="191.5" y="56.1" transform="rotate(-90 191.5 56.1)">DB4</text>
<text x="196.6" y="56.1" transform="rotate(-90 196.6 56.1)">ACK</text>
<text x="209.3" y="56.1" transform="rotate(-90 209.3 56.1)">DB3</text>
<text x="214.4" y="56.1" transform="rotate(-90 214.4 56.1)">DB2</text>
<text x="219.5" y="56.1" transform="rotate(-90 219.5 56.1)">RESET</text>
<text x="224.5" y="56.1" transform="rotate(-90 224.5 56.1)">DB1</text>
<text x="229.6" y="56.1" transform="rotate(-90 229.6 56.1)">DB0</text>
<text x="109.2" y="67.3">DB0</text>
<text x="109.2" y="72.4">DB1</text>
<text x="109.2" y="77.5">DB2</text>
<text x="109.2" y="74.9">RESET</text>
<text x="109.2" y="82.6">DB3</text>
<text x="109.2" y="87.6">DB4</text>
<text x="109.2" y="85.1">ACK</text>
<text x="261.6" y="86.4">LED</text>
<text x="109.2" y="92.7">DB5</text>
<text x="109.2" y="95.3">A1</text>
<text x="109.2" y="97.8">DB6</text>
<text x="109.2" y="102.9">DB7</text>
<text x="109.2" y="108">SEL</text>
<text x="109.2" y="105.4">RW</text>
<text x="109.2" y="113">INT</text>
<text x="109.2" y="110.5">DRQ</text>
<text x="121.9" y="129.6">DATA</text>
<text x="121.9" y="137.2">TDI</text>
<text x="121.9" y="134.6">SWV_TDO</text>
<text x="121.9" y="132.1">CLK</text>
<text x="121.9" y="139.7">XRES</text>
<text x="121.9" y="155">DATA</text>
<text x="121.9" y="160">XRES</text>
<text x="121.9" y="157.5">CLK</text>
<text x="268" y="188">3.3V</text>
<text x="212.1" y="200.7">5V</text>
</g>
<g font-size="1.5" fill="#008484">
<text x="301.2" y="153.3">X3</text>
<text x="316.3" y="153.3">MICROSD</text>
</g>
<g font-size="1.5" fill="#840000">
<text x="301" y="158.3">DAT2</text>
<text x="301.8" y="160.9">CD / SS</text>
<text x="301" y="166">VCC</text>
<text x="301.8" y="163.4">CMD / MOSI</text>
<text x="301" y="171">GND</text>
<text x="301.7" y="168.5">CLK / SCK</text>
<text x="301.8" y="173.6">DAT0 / MISO</text>
<text x="301" y="176.1">DAT1</text>
<text x="301" y="178.7">CARD DETECTION</text>
<text x="306.3" y="181.2">Shield</text>
</g>
<g font-size=".4">
<text x="59.7" y="36.9">+5V</text>
<text x="201.9" y="38.2">GND</text>
<text x="168.9" y="58.5">+5V</text>
<text x="199.4" y="58.5">+5V</text>
<text x="270.5" y="63.6">+5V</text>
<text x="250.2" y="78.8">+5V</text>
<text x="148.6" y="101.7">GND</text>
<text x="250.2" y="104.2">+5V</text>
<text x="250.2" y="111.8">GND</text>
<text x="106.7" y="129.6">+5V</text>
<text x="106.7" y="132.1">GND</text>
<text x="255.3" y="137.2">GND</text>
<text x="171.4" y="160.1">GND</text>
<text x="106.7" y="162.6">+5V</text>
<text x="121.9" y="162.6">GND</text>
<text x="161.3" y="162.6">+5V</text>
<text x="209.5" y="172.8">GND</text>
<text x="295.9" y="170.2">GND</text>
<text x="201.9" y="180.4">+5V</text>
</g>
</svg>
